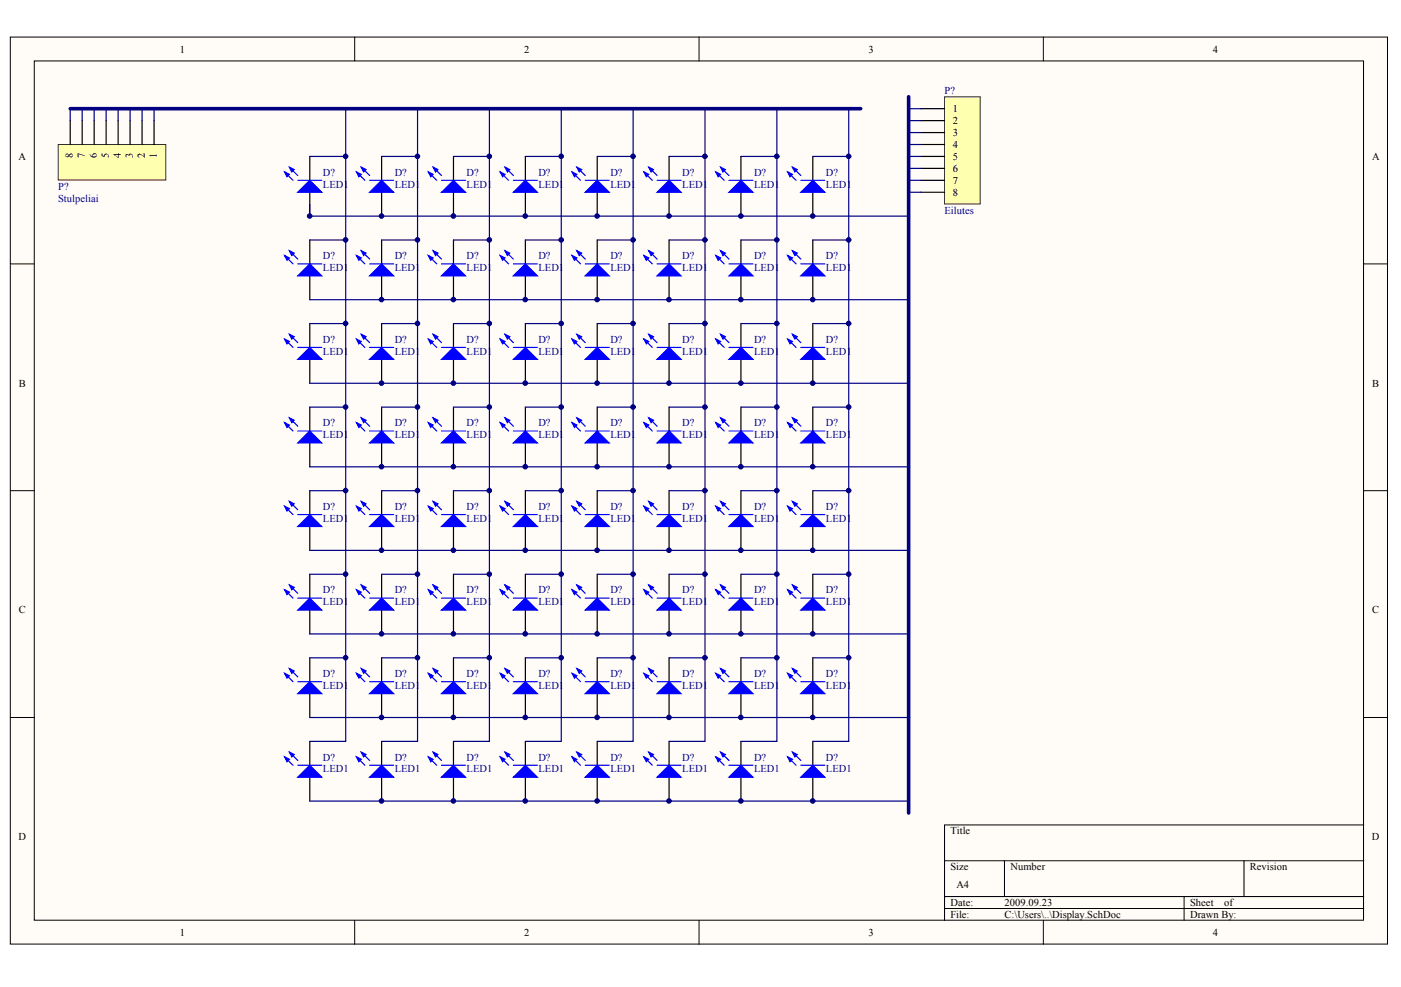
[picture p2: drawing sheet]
<svg xmlns="http://www.w3.org/2000/svg" width="287mm" height="202mm" viewBox="0 0 287 202" stroke-linecap="round" stroke-linejoin="round" font-family="sans-serif">
<g fill="#fffcf8" stroke="#000" stroke-width=".2">
<path d="M2.1 7.6h281.9v185.8h-281.9z"/>
<path d="M7 12.5h272.1v176h-272.1z"/>
</g>
<g fill="none" stroke="#000" stroke-width=".2">
<path d="M72.6 7.6v4.9M143.1 7.6v4.9M213.6 7.6v4.9M2.1 54h4.9M279.2 54h4.9M2.1 100.5h4.9M279.2 100.5h4.9M2.1 146.9h4.9M279.2 146.9h4.9M193.4 176.3h85.8M205.6 176.3v7.3M254.7 176.3v7.3"/>
<path d="M279.2 169h-85.8v19.5M72.6 188.5v4.9M143.1 188.5v4.9M193.4 183.6h85.8M193.4 186.1h85.8M213.6 188.5v4.9M242.4 183.6v4.9"/>
</g>
<g fill="none" stroke="#000" stroke-width=".25">
<path d="M63.4 32v4.9M63.4 39.4v4.9M78.1 32v4.9M78.1 39.4v4.9M92.8 32v4.9M92.8 39.4v4.9M107.5 32v4.9M107.5 39.4v4.9M122.3 32v4.9M122.3 39.4v4.9M137 32v4.9M137 39.4v4.9"/>
<path d="M151.7 32v4.9M151.7 39.4v4.9M166.4 32v4.9M166.4 39.4v4.9M63.4 49.2v4.8M63.4 56.5v4.9M78.1 49.2v4.8M78.1 56.5v4.9M92.8 49.2v4.8M92.8 56.5v4.9M107.5 49.2v4.8M107.5 56.5v4.9"/>
<path d="M122.3 49.2v4.8M122.3 56.5v4.9M137 49.2v4.8M137 56.5v4.9M151.7 49.2v4.8M151.7 56.5v4.9M166.4 49.2v4.8M166.4 56.5v4.9M63.4 66.3v4.9M63.4 73.6v4.9M78.1 66.3v4.9M78.1 73.6v4.9"/>
<path d="M92.8 66.3v4.9M92.8 73.6v4.9M107.5 66.3v4.9M107.5 73.6v4.9M122.3 66.3v4.9M122.3 73.6v4.9M137 66.3v4.9M137 73.6v4.9M151.7 66.3v4.9M151.7 73.6v4.9M166.4 66.3v4.9M166.4 73.6v4.9"/>
<path d="M63.4 83.4v4.9M63.4 90.7v4.9M78.1 83.4v4.9M78.1 90.7v4.9M92.8 83.4v4.9M92.8 90.7v4.9M107.5 83.4v4.9M107.5 90.7v4.9M122.3 83.4v4.9M122.3 90.7v4.9M137 83.4v4.9M137 90.7v4.9"/>
<path d="M151.7 83.4v4.9M151.7 90.7v4.9M166.4 83.4v4.9M166.4 90.7v4.9M63.4 100.5v4.9M63.4 107.8v4.9M63.4 117.6v4.9M78.1 100.5v4.9M78.1 107.8v4.9M78.1 117.6v4.9M92.8 100.5v4.9M92.8 107.8v4.9"/>
<path d="M92.8 117.6v4.9M107.5 100.5v4.9M107.5 107.8v4.9M107.5 117.6v4.9M122.3 100.5v4.9M122.3 107.8v4.9M122.3 117.6v4.9M137 100.5v4.9M137 107.8v4.9M137 117.6v4.9M151.7 100.5v4.9M151.7 107.8v4.9"/>
<path d="M151.7 117.6v4.9M166.4 100.5v4.9M166.4 107.8v4.9M166.4 117.6v4.9M63.4 124.9v4.9M63.4 134.7v4.9M78.1 124.9v4.9M78.1 134.7v4.9M92.8 124.9v4.9M92.8 134.7v4.9M107.5 124.9v4.9M107.5 134.7v4.9"/>
<path d="M122.3 124.9v4.9M122.3 134.7v4.9M137 124.9v4.9M137 134.7v4.9M151.7 124.9v4.9M151.7 134.7v4.9M166.4 124.9v4.9M166.4 134.7v4.9M63.4 142.1v4.8M63.4 151.8v4.9M63.4 159.2v4.9M78.1 142.1v4.8"/>
<path d="M78.1 151.8v4.9M78.1 159.2v4.9M92.8 142.1v4.8M92.8 151.8v4.9M92.8 159.2v4.9M107.5 142.1v4.8M107.5 151.8v4.9M107.5 159.2v4.9M122.3 142.1v4.8M122.3 151.8v4.9M122.3 159.2v4.9M137 142.1v4.8"/>
<path d="M137 151.8v4.9M137 159.2v4.9M151.7 142.1v4.8M151.7 151.8v4.9M151.7 159.2v4.9M166.4 142.1v4.8M166.4 151.8v4.9M166.4 159.2v4.9"/>
</g>
<g fill="#00f" stroke="#00f" stroke-width=".25">
<path d="M61 56.5l2.4-2.5 2.5 2.5z"/>
<path d="M59.2 51.4l1 .4-.5 .5z"/>
<path d="M58.3 52.3l.9 .5-.4 .5z"/>
<path d="M75.7 56.5l2.4-2.5 2.5 2.5z"/>
<path d="M74 51.4l.9 .4-.5 .5z"/>
<path d="M73 52.3l1 .5-.5 .5z"/>
<path d="M90.4 56.5l2.4-2.5 2.5 2.5z"/>
<path d="M88.7 51.4l.9 .4-.4 .5z"/>
<path d="M87.7 52.3l1 .5-.5 .5z"/>
<path d="M105.1 56.5l2.4-2.5 2.5 2.5z"/>
<path d="M103.4 51.4l1 .4-.5 .5z"/>
<path d="M102.4 52.3l1 .5-.5 .5z"/>
<path d="M119.8 56.5l2.5-2.5 2.4 2.5z"/>
<path d="M118.1 51.4l1 .4-.5 .5z"/>
<path d="M117.1 52.3l1 .5-.5 .5z"/>
<path d="M134.5 56.5l2.5-2.5 2.4 2.5z"/>
<path d="M132.8 51.4l1 .4-.5 .5z"/>
<path d="M131.8 52.3l1 .5-.5 .5z"/>
<path d="M149.2 56.5l2.5-2.5 2.4 2.5z"/>
<path d="M147.5 51.4l1 .4-.5 .5z"/>
<path d="M146.5 52.3l1 .5-.5 .5z"/>
<path d="M163.9 56.5l2.5-2.5 2.4 2.5z"/>
<path d="M162.2 51.4l1 .4-.5 .5z"/>
<path d="M161.2 52.3l1 .5-.5 .5z"/>
<path d="M61 73.6l2.4-2.4 2.5 2.4z"/>
<path d="M59.2 68.5l1 .5-.5 .4z"/>
<path d="M58.3 69.4l.9 .5-.4 .5z"/>
<path d="M75.7 73.6l2.4-2.4 2.5 2.4z"/>
<path d="M74 68.5l.9 .5-.5 .4z"/>
<path d="M73 69.4l1 .5-.5 .5z"/>
<path d="M90.4 73.6l2.4-2.4 2.5 2.4z"/>
<path d="M88.7 68.5l.9 .5-.4 .4z"/>
<path d="M87.7 69.4l1 .5-.5 .5z"/>
<path d="M105.1 73.6l2.4-2.4 2.5 2.4z"/>
<path d="M103.4 68.5l1 .5-.5 .4z"/>
<path d="M102.4 69.4l1 .5-.5 .5z"/>
<path d="M119.8 73.6l2.5-2.4 2.4 2.4z"/>
<path d="M118.1 68.5l1 .5-.5 .4z"/>
<path d="M117.1 69.4l1 .5-.5 .5z"/>
<path d="M134.5 73.6l2.5-2.4 2.4 2.4z"/>
<path d="M132.8 68.5l1 .5-.5 .4z"/>
<path d="M131.8 69.4l1 .5-.5 .5z"/>
<path d="M149.2 73.6l2.5-2.4 2.4 2.4z"/>
<path d="M147.5 68.5l1 .5-.5 .4z"/>
<path d="M146.5 69.4l1 .5-.5 .5z"/>
<path d="M163.9 73.6l2.5-2.4 2.4 2.4z"/>
<path d="M162.2 68.5l1 .5-.5 .4z"/>
<path d="M161.2 69.4l1 .5-.5 .5z"/>
<path d="M61 90.7l2.4-2.4 2.5 2.4z"/>
<path d="M59.2 85.6l1 .5-.5 .5z"/>
<path d="M58.3 86.6l.9 .4-.4 .5z"/>
<path d="M75.7 90.7l2.4-2.4 2.5 2.4z"/>
<path d="M74 85.6l.9 .5-.5 .5z"/>
<path d="M73 86.6l1 .4-.5 .5z"/>
<path d="M90.4 90.7l2.4-2.4 2.5 2.4z"/>
<path d="M88.7 85.6l.9 .5-.4 .5z"/>
<path d="M87.7 86.6l1 .4-.5 .5z"/>
<path d="M105.1 90.7l2.4-2.4 2.5 2.4z"/>
<path d="M103.4 85.6l1 .5-.5 .5z"/>
<path d="M102.4 86.6l1 .4-.5 .5z"/>
<path d="M119.8 90.7l2.5-2.4 2.4 2.4z"/>
<path d="M118.1 85.6l1 .5-.5 .5z"/>
<path d="M117.1 86.6l1 .4-.5 .5z"/>
<path d="M134.5 90.7l2.5-2.4 2.4 2.4z"/>
<path d="M132.8 85.6l1 .5-.5 .5z"/>
<path d="M131.8 86.6l1 .4-.5 .5z"/>
<path d="M149.2 90.7l2.5-2.4 2.4 2.4z"/>
<path d="M147.5 85.6l1 .5-.5 .5z"/>
<path d="M146.5 86.6l1 .4-.5 .5z"/>
<path d="M163.9 90.7l2.5-2.4 2.4 2.4z"/>
<path d="M162.2 85.6l1 .5-.5 .5z"/>
<path d="M161.2 86.6l1 .4-.5 .5z"/>
<path d="M61 107.8l2.4-2.4 2.5 2.4z"/>
<path d="M59.2 102.7l1 .5-.5 .5z"/>
<path d="M58.3 103.7l.9 .5-.4 .5z"/>
<path d="M75.7 107.8l2.4-2.4 2.5 2.4z"/>
<path d="M74 102.7l.9 .5-.5 .5z"/>
<path d="M73 103.7l1 .5-.5 .5z"/>
<path d="M90.4 107.8l2.4-2.4 2.5 2.4z"/>
<path d="M88.7 102.7l.9 .5-.4 .5z"/>
<path d="M87.7 103.7l1 .5-.5 .5z"/>
<path d="M105.1 107.8l2.4-2.4 2.5 2.4z"/>
<path d="M103.4 102.7l1 .5-.5 .5z"/>
<path d="M102.4 103.7l1 .5-.5 .5z"/>
<path d="M119.8 107.8l2.5-2.4 2.4 2.4z"/>
<path d="M118.1 102.7l1 .5-.5 .5z"/>
<path d="M117.1 103.7l1 .5-.5 .5z"/>
<path d="M134.5 107.8l2.5-2.4 2.4 2.4z"/>
<path d="M132.8 102.7l1 .5-.5 .5z"/>
<path d="M131.8 103.7l1 .5-.5 .5z"/>
<path d="M149.2 107.8l2.5-2.4 2.4 2.4z"/>
<path d="M147.5 102.7l1 .5-.5 .5z"/>
<path d="M146.5 103.7l1 .5-.5 .5z"/>
<path d="M163.9 107.8l2.5-2.4 2.4 2.4z"/>
<path d="M162.2 102.7l1 .5-.5 .5z"/>
<path d="M161.2 103.7l1 .5-.5 .5z"/>
<path d="M61 124.9l2.4-2.4 2.5 2.4z"/>
<path d="M59.2 119.8l1 .5-.5 .5z"/>
<path d="M58.3 120.8l.9 .5-.4 .5z"/>
<path d="M75.7 124.9l2.4-2.4 2.5 2.4z"/>
<path d="M74 119.8l.9 .5-.5 .5z"/>
<path d="M73 120.8l1 .5-.5 .5z"/>
<path d="M90.4 124.9l2.4-2.4 2.5 2.4z"/>
<path d="M88.7 119.8l.9 .5-.4 .5z"/>
<path d="M87.7 120.8l1 .5-.5 .5z"/>
<path d="M105.1 124.9l2.4-2.4 2.5 2.4z"/>
<path d="M103.4 119.8l1 .5-.5 .5z"/>
<path d="M102.4 120.8l1 .5-.5 .5z"/>
<path d="M119.8 124.9l2.5-2.4 2.4 2.4z"/>
<path d="M118.1 119.8l1 .5-.5 .5z"/>
<path d="M117.1 120.8l1 .5-.5 .5z"/>
<path d="M134.5 124.9l2.5-2.4 2.4 2.4z"/>
<path d="M132.8 119.8l1 .5-.5 .5z"/>
<path d="M131.8 120.8l1 .5-.5 .5z"/>
<path d="M149.2 124.9l2.5-2.4 2.4 2.4z"/>
<path d="M147.5 119.8l1 .5-.5 .5z"/>
<path d="M146.5 120.8l1 .5-.5 .5z"/>
<path d="M163.9 124.9l2.5-2.4 2.4 2.4z"/>
<path d="M162.2 119.8l1 .5-.5 .5z"/>
<path d="M161.2 120.8l1 .5-.5 .5z"/>
<path d="M61 142.1l2.4-2.5 2.5 2.5z"/>
<path d="M59.2 136.9l1 .5-.5 .5z"/>
<path d="M58.3 137.9l.9 .5-.4 .5z"/>
<path d="M75.7 142.1l2.4-2.5 2.5 2.5z"/>
<path d="M74 136.9l.9 .5-.5 .5z"/>
<path d="M73 137.9l1 .5-.5 .5z"/>
<path d="M90.4 142.1l2.4-2.5 2.5 2.5z"/>
<path d="M88.7 136.9l.9 .5-.4 .5z"/>
<path d="M87.7 137.9l1 .5-.5 .5z"/>
<path d="M105.1 142.1l2.4-2.5 2.5 2.5z"/>
<path d="M103.4 136.9l1 .5-.5 .5z"/>
<path d="M102.4 137.9l1 .5-.5 .5z"/>
<path d="M119.8 142.1l2.5-2.5 2.4 2.5z"/>
<path d="M118.1 136.9l1 .5-.5 .5z"/>
<path d="M117.1 137.9l1 .5-.5 .5z"/>
<path d="M134.5 142.1l2.5-2.5 2.4 2.5z"/>
<path d="M132.8 136.9l1 .5-.5 .5z"/>
<path d="M131.8 137.9l1 .5-.5 .5z"/>
<path d="M149.2 142.1l2.5-2.5 2.4 2.5z"/>
<path d="M147.5 136.9l1 .5-.5 .5z"/>
<path d="M146.5 137.9l1 .5-.5 .5z"/>
<path d="M163.9 142.1l2.5-2.5 2.4 2.5z"/>
<path d="M162.2 136.9l1 .5-.5 .5z"/>
<path d="M161.2 137.9l1 .5-.5 .5z"/>
<path d="M61 159.2l2.4-2.5 2.5 2.5z"/>
<path d="M59.2 154l1 .5-.5 .5z"/>
<path d="M58.3 155l.9 .5-.4 .5z"/>
<path d="M75.7 159.2l2.4-2.5 2.5 2.5z"/>
<path d="M74 154l.9 .5-.5 .5z"/>
<path d="M73 155l1 .5-.5 .5z"/>
<path d="M90.4 159.2l2.4-2.5 2.5 2.5z"/>
<path d="M88.7 154l.9 .5-.4 .5z"/>
<path d="M87.7 155l1 .5-.5 .5z"/>
<path d="M105.1 159.2l2.4-2.5 2.5 2.5z"/>
<path d="M103.4 154l1 .5-.5 .5z"/>
<path d="M102.4 155l1 .5-.5 .5z"/>
<path d="M119.8 159.2l2.5-2.5 2.4 2.5z"/>
<path d="M118.1 154l1 .5-.5 .5z"/>
<path d="M117.1 155l1 .5-.5 .5z"/>
<path d="M134.5 159.2l2.5-2.5 2.4 2.5z"/>
<path d="M132.8 154l1 .5-.5 .5z"/>
<path d="M131.8 155l1 .5-.5 .5z"/>
<path d="M149.2 159.2l2.5-2.5 2.4 2.5z"/>
<path d="M147.5 154l1 .5-.5 .5z"/>
<path d="M146.5 155l1 .5-.5 .5z"/>
<path d="M163.9 159.2l2.5-2.5 2.4 2.5z"/>
<path d="M162.2 154l1 .5-.5 .5z"/>
<path d="M161.2 155l1 .5-.5 .5z"/>
<path d="M61 39.4l2.4-2.5 2.5 2.5z"/>
<path d="M59.2 34.2l1 .5-.5 .5z"/>
<path d="M58.3 35.2l.9 .5-.4 .5z"/>
<path d="M75.7 39.4l2.4-2.5 2.5 2.5z"/>
<path d="M74 34.2l.9 .5-.5 .5z"/>
<path d="M73 35.2l1 .5-.5 .5z"/>
<path d="M90.4 39.4l2.4-2.5 2.5 2.5z"/>
<path d="M88.7 34.2l.9 .5-.4 .5z"/>
<path d="M87.7 35.2l1 .5-.5 .5z"/>
<path d="M105.1 39.4l2.4-2.5 2.5 2.5z"/>
<path d="M103.4 34.2l1 .5-.5 .5z"/>
<path d="M102.4 35.2l1 .5-.5 .5z"/>
<path d="M119.8 39.4l2.5-2.5 2.4 2.5z"/>
<path d="M118.1 34.2l1 .5-.5 .5z"/>
<path d="M117.1 35.2l1 .5-.5 .5z"/>
<path d="M134.5 39.4l2.5-2.5 2.4 2.5z"/>
<path d="M132.8 34.2l1 .5-.5 .5z"/>
<path d="M131.8 35.2l1 .5-.5 .5z"/>
<path d="M149.2 39.4l2.5-2.5 2.4 2.5z"/>
<path d="M147.5 34.2l1 .5-.5 .5z"/>
<path d="M146.5 35.2l1 .5-.5 .5z"/>
<path d="M163.9 39.4l2.5-2.5 2.4 2.5z"/>
<path d="M162.2 34.2l1 .5-.5 .5z"/>
<path d="M161.2 35.2l1 .5-.5 .5z"/>
</g>
<g fill="none" stroke="#00f" stroke-width=".25">
<path d="M58.3 35.2l1.7 1.7M59.2 34.2l1.8 1.8M61 36.9h4.9M73 35.2l1.7 1.7M74 34.2l1.7 1.8M75.7 36.9h4.9M87.7 35.2l1.7 1.7M88.7 34.2l1.7 1.8M90.4 36.9h4.9M102.4 35.2l1.7 1.7M103.4 34.2l1.7 1.8M105.1 36.9h4.9"/>
<path d="M117.1 35.2l1.7 1.7M118.1 34.2l1.7 1.8M119.8 36.9h4.9M131.8 35.2l1.7 1.7M132.8 34.2l1.7 1.8M134.5 36.9h4.9M146.5 35.2l1.8 1.7M147.5 34.2l1.7 1.8M149.2 36.9h4.9M161.2 35.2l1.8 1.7M162.2 34.2l1.7 1.8M163.9 36.9h4.9"/>
<path d="M58.3 52.3l1.7 1.7M59.2 51.4l1.8 1.7M61 54h4.9M73 52.3l1.7 1.7M74 51.4l1.7 1.7M75.7 54h4.9M87.7 52.3l1.7 1.7M88.7 51.4l1.7 1.7M90.4 54h4.9M102.4 52.3l1.7 1.7M103.4 51.4l1.7 1.7M105.1 54h4.9"/>
<path d="M117.1 52.3l1.7 1.7M118.1 51.4l1.7 1.7M119.8 54h4.9M131.8 52.3l1.7 1.7M132.8 51.4l1.7 1.7M134.5 54h4.9M146.5 52.3l1.8 1.7M147.5 51.4l1.7 1.7M149.2 54h4.9M161.2 52.3l1.8 1.7M162.2 51.4l1.7 1.7M163.9 54h4.9"/>
<path d="M58.3 69.4l1.7 1.8M59.2 68.5l1.8 1.7M61 71.2h4.9M73 69.4l1.7 1.8M74 68.5l1.7 1.7M75.7 71.2h4.9M87.7 69.4l1.7 1.8M88.7 68.5l1.7 1.7M90.4 71.2h4.9M102.4 69.4l1.7 1.8M103.4 68.5l1.7 1.7M105.1 71.2h4.9"/>
<path d="M117.1 69.4l1.7 1.8M118.1 68.5l1.7 1.7M119.8 71.2h4.9M131.8 69.4l1.7 1.8M132.8 68.5l1.7 1.7M134.5 71.2h4.9M146.5 69.4l1.8 1.8M147.5 68.5l1.7 1.7M149.2 71.2h4.9M161.2 69.4l1.8 1.8M162.2 68.5l1.7 1.7M163.9 71.2h4.9"/>
<path d="M58.3 86.6l1.7 1.7M59.2 85.6l1.8 1.7M61 88.3h4.9M73 86.6l1.7 1.7M74 85.6l1.7 1.7M75.7 88.3h4.9M87.7 86.6l1.7 1.7M88.7 85.6l1.7 1.7M90.4 88.3h4.9M102.4 86.6l1.7 1.7M103.4 85.6l1.7 1.7M105.1 88.3h4.9"/>
<path d="M117.1 86.6l1.7 1.7M118.1 85.6l1.7 1.7M119.8 88.3h4.9M131.8 86.6l1.7 1.7M132.8 85.6l1.7 1.7M134.5 88.3h4.9M146.5 86.6l1.8 1.7M147.5 85.6l1.7 1.7M149.2 88.3h4.9M161.2 86.6l1.8 1.7M162.2 85.6l1.7 1.7M163.9 88.3h4.9"/>
<path d="M58.3 103.7l1.7 1.7M59.2 102.7l1.8 1.7M59.2 119.8l1.8 1.7M61 105.4h4.9M73 103.7l1.7 1.7M74 102.7l1.7 1.7M74 119.8l1.7 1.7M75.7 105.4h4.9M87.7 103.7l1.7 1.7M88.7 102.7l1.7 1.7M88.7 119.8l1.7 1.7M90.4 105.4h4.9"/>
<path d="M102.4 103.7l1.7 1.7M103.4 102.7l1.7 1.7M103.4 119.8l1.7 1.7M105.1 105.4h4.9M117.1 103.7l1.7 1.7M118.1 102.7l1.7 1.7M118.1 119.8l1.7 1.7M119.8 105.4h4.9M131.8 103.7l1.7 1.7M132.8 102.7l1.7 1.7M132.8 119.8l1.7 1.7M134.5 105.4h4.9"/>
<path d="M146.5 103.7l1.8 1.7M147.5 102.7l1.7 1.7M147.5 119.8l1.7 1.7M149.2 105.4h4.9M161.2 103.7l1.8 1.7M162.2 102.7l1.7 1.7M162.2 119.8l1.7 1.7M163.9 105.4h4.9M58.3 120.8l1.7 1.7M58.3 137.9l1.7 1.7M59.2 136.9l1.8 1.7M61 122.5h4.9"/>
<path d="M61 139.6h4.9M73 120.8l1.7 1.7M73 137.9l1.7 1.7M74 136.9l1.7 1.7M75.7 122.5h4.9M75.7 139.6h4.9M87.7 120.8l1.7 1.7M87.7 137.9l1.7 1.7M88.7 136.9l1.7 1.7M90.4 122.5h4.9M90.4 139.6h4.9M102.4 120.8l1.7 1.7"/>
<path d="M102.4 137.9l1.7 1.7M103.4 136.9l1.7 1.7M105.1 122.5h4.9M105.1 139.6h4.9M117.1 120.8l1.7 1.7M117.1 137.9l1.7 1.7M118.1 136.9l1.7 1.7M119.8 122.5h4.9M119.8 139.6h4.9M131.8 120.8l1.7 1.7M131.8 137.9l1.7 1.7M132.8 136.9l1.7 1.7"/>
<path d="M134.5 122.5h4.9M134.5 139.6h4.9M146.5 120.8l1.8 1.7M146.5 137.9l1.8 1.7M147.5 136.9l1.7 1.7M149.2 122.5h4.9M149.2 139.6h4.9M161.2 120.8l1.8 1.7M161.2 137.9l1.8 1.7M162.2 136.9l1.7 1.7M163.9 122.5h4.9M163.9 139.6h4.9"/>
<path d="M58.3 155l1.7 1.7M59.2 154l1.8 1.7M61 156.7h4.9M73 155l1.7 1.7M74 154l1.7 1.7M75.7 156.7h4.9M87.7 155l1.7 1.7M88.7 154l1.7 1.7M90.4 156.7h4.9M102.4 155l1.7 1.7M103.4 154l1.7 1.7M105.1 156.7h4.9"/>
<path d="M117.1 155l1.7 1.7M118.1 154l1.7 1.7M119.8 156.7h4.9M131.8 155l1.7 1.7M132.8 154l1.7 1.7M134.5 156.7h4.9M146.5 155l1.8 1.7M147.5 154l1.7 1.7M149.2 156.7h4.9M161.2 155l1.8 1.7M162.2 154l1.7 1.7M163.9 156.7h4.9"/>
</g>
<g fill="none" stroke="#000080" stroke-width=".25">
<path d="M63.4 32h7.4M70.8 22.3v129.5h-7.4M78.1 32h7.4M85.5 22.3v129.5h-7.4M92.8 32h7.4M100.2 22.3v129.5h-7.4M107.5 32h7.4M114.9 22.3v129.5h-7.4M122.3 32h7.3M129.6 22.3v129.5h-7.3M137 32h7.3M144.3 22.3v129.5h-7.3"/>
<path d="M151.7 32h7.3M159 22.3v129.5h-7.3M166.4 32h7.4M173.8 22.3v129.5h-7.4M63.4 41.8v2.5h122.6M63.4 49.2h7.4M78.1 49.2h7.4M92.8 49.2h7.4M107.5 49.2h7.4M122.3 49.2h7.3M137 49.2h7.3M151.7 49.2h7.3"/>
<path d="M166.4 49.2h7.4M63.4 61.4h122.6M63.4 78.5h122.6M63.4 66.3h7.4M78.1 66.3h7.4M92.8 66.3h7.4M107.5 66.3h7.4M122.3 66.3h7.3M137 66.3h7.3M151.7 66.3h7.3M166.4 66.3h7.4M63.4 95.6h122.6"/>
<path d="M63.4 83.4h7.4M78.1 83.4h7.4M92.8 83.4h7.4M107.5 83.4h7.4M122.3 83.4h7.3M137 83.4h7.3M151.7 83.4h7.3M166.4 83.4h7.4M63.4 112.7h122.6M63.4 117.6h7.4M63.4 100.5h7.4M78.1 117.6h7.4"/>
<path d="M78.1 100.5h7.4M92.8 117.6h7.4M92.8 100.5h7.4M107.5 117.6h7.4M107.5 100.5h7.4M122.3 117.6h7.3M122.3 100.5h7.3M137 117.6h7.3M137 100.5h7.3M151.7 117.6h7.3M151.7 100.5h7.3M166.4 117.6h7.4"/>
<path d="M166.4 100.5h7.4M63.4 129.8h122.6M63.4 134.7h7.4M78.1 134.7h7.4M92.8 134.7h7.4M107.5 134.7h7.4M122.3 134.7h7.3M137 134.7h7.3M151.7 134.7h7.3M166.4 134.7h7.4M63.4 146.9h122.6M63.4 164.1h122.6"/>
</g>
<path d="M186 19.8v146.7M14.4 22.3h161.8" fill="none" stroke="#000080" stroke-width=".74"/>
<path d="M193.4 19.8h7.3v22h-7.3z" fill="#ffffb0" stroke="#800000" stroke-width=".2"/>
<path d="M188.5 22.3h4.9M188.5 24.7h4.9M188.5 27.2h4.9M188.5 29.6h4.9M188.5 32h4.9M188.5 34.5h4.9M188.5 36.9h4.9M188.5 39.4h4.9" fill="none" stroke="#000" stroke-width=".25"/>
<path d="M11.9 29.6h22v7.3h-22z" fill="#ffffb0" stroke="#800000" stroke-width=".2"/>
<path d="M14.4 24.7v4.9M16.8 24.7v4.9M19.3 24.7v4.9M21.7 24.7v4.9M24.2 24.7v4.9M26.6 24.7v4.9M29.1 24.7v4.9M31.5 24.7v4.9" fill="none" stroke="#000" stroke-width=".25"/>
<g fill="none" stroke="#000080" stroke-width=".25">
<path d="M14.4 22.3v2.4M16.8 22.3v2.4M19.3 22.3v2.4M21.7 22.3v2.4M24.2 22.3v2.4M26.6 22.3v2.4M29.1 22.3v2.4M31.5 22.3v2.4M186 22.3h2.5M186 24.7h2.5M186 27.2h2.5M186 29.6h2.5"/>
<path d="M186 32h2.5M186 34.5h2.5M186 36.9h2.5M186 39.4h2.5"/>
</g>
<g fill="#000080" stroke="#000080" stroke-width=".2">
<circle cx="63.4" cy="44.2" r=".47"/>
<circle cx="70.7" cy="134.7" r=".47"/>
<circle cx="70.7" cy="117.6" r=".47"/>
<circle cx="70.7" cy="100.5" r=".47"/>
<circle cx="70.7" cy="83.4" r=".47"/>
<circle cx="70.7" cy="66.2" r=".47"/>
<circle cx="70.7" cy="49.1" r=".47"/>
<circle cx="70.7" cy="32" r=".47"/>
<circle cx="78.1" cy="164" r=".47"/>
<circle cx="78.1" cy="146.9" r=".47"/>
<circle cx="78.1" cy="129.8" r=".47"/>
<circle cx="78.1" cy="112.7" r=".47"/>
<circle cx="78.1" cy="95.6" r=".47"/>
<circle cx="78.1" cy="78.5" r=".47"/>
<circle cx="78.1" cy="61.4" r=".47"/>
<circle cx="78.1" cy="44.2" r=".47"/>
<circle cx="85.5" cy="134.7" r=".47"/>
<circle cx="85.5" cy="117.6" r=".47"/>
<circle cx="85.5" cy="100.5" r=".47"/>
<circle cx="85.5" cy="83.4" r=".47"/>
<circle cx="85.5" cy="66.2" r=".47"/>
<circle cx="85.5" cy="49.1" r=".47"/>
<circle cx="85.5" cy="32" r=".47"/>
<circle cx="92.8" cy="164" r=".47"/>
<circle cx="92.8" cy="146.9" r=".47"/>
<circle cx="92.8" cy="129.8" r=".47"/>
<circle cx="92.8" cy="112.7" r=".47"/>
<circle cx="92.8" cy="95.6" r=".47"/>
<circle cx="92.8" cy="78.5" r=".47"/>
<circle cx="92.8" cy="61.4" r=".47"/>
<circle cx="92.8" cy="44.2" r=".47"/>
<circle cx="100.2" cy="134.7" r=".47"/>
<circle cx="100.2" cy="117.6" r=".47"/>
<circle cx="100.2" cy="100.5" r=".47"/>
<circle cx="100.2" cy="83.4" r=".47"/>
<circle cx="100.2" cy="66.2" r=".47"/>
<circle cx="100.2" cy="49.1" r=".47"/>
<circle cx="100.2" cy="32" r=".47"/>
<circle cx="107.5" cy="164" r=".47"/>
<circle cx="107.5" cy="146.9" r=".47"/>
<circle cx="107.5" cy="129.8" r=".47"/>
<circle cx="107.5" cy="112.7" r=".47"/>
<circle cx="107.5" cy="95.6" r=".47"/>
<circle cx="107.5" cy="78.5" r=".47"/>
<circle cx="107.5" cy="61.4" r=".47"/>
<circle cx="107.5" cy="44.2" r=".47"/>
<circle cx="114.9" cy="134.7" r=".47"/>
<circle cx="114.9" cy="117.6" r=".47"/>
<circle cx="114.9" cy="100.5" r=".47"/>
<circle cx="114.9" cy="83.4" r=".47"/>
<circle cx="114.9" cy="66.2" r=".47"/>
<circle cx="114.9" cy="49.1" r=".47"/>
<circle cx="114.9" cy="32" r=".47"/>
<circle cx="122.2" cy="164" r=".47"/>
<circle cx="122.2" cy="146.9" r=".47"/>
<circle cx="122.2" cy="129.8" r=".47"/>
<circle cx="122.2" cy="112.7" r=".47"/>
<circle cx="122.2" cy="95.6" r=".47"/>
<circle cx="122.2" cy="78.5" r=".47"/>
<circle cx="122.2" cy="61.4" r=".47"/>
<circle cx="122.2" cy="44.2" r=".47"/>
<circle cx="129.6" cy="134.7" r=".47"/>
<circle cx="129.6" cy="117.6" r=".47"/>
<circle cx="129.6" cy="100.5" r=".47"/>
<circle cx="129.6" cy="83.4" r=".47"/>
<circle cx="129.6" cy="66.2" r=".47"/>
<circle cx="129.6" cy="49.1" r=".47"/>
<circle cx="129.6" cy="32" r=".47"/>
<circle cx="136.9" cy="164" r=".47"/>
<circle cx="136.9" cy="146.9" r=".47"/>
<circle cx="136.9" cy="129.8" r=".47"/>
<circle cx="136.9" cy="112.7" r=".47"/>
<circle cx="136.9" cy="95.6" r=".47"/>
<circle cx="136.9" cy="78.5" r=".47"/>
<circle cx="136.9" cy="61.4" r=".47"/>
<circle cx="136.9" cy="44.2" r=".47"/>
<circle cx="144.3" cy="134.7" r=".47"/>
<circle cx="144.3" cy="117.6" r=".47"/>
<circle cx="144.3" cy="100.5" r=".47"/>
<circle cx="144.3" cy="83.4" r=".47"/>
<circle cx="144.3" cy="66.2" r=".47"/>
<circle cx="144.3" cy="49.1" r=".47"/>
<circle cx="144.3" cy="32" r=".47"/>
<circle cx="151.7" cy="164" r=".47"/>
<circle cx="151.7" cy="146.9" r=".47"/>
<circle cx="151.7" cy="129.8" r=".47"/>
<circle cx="151.7" cy="112.7" r=".47"/>
<circle cx="151.7" cy="95.6" r=".47"/>
<circle cx="151.7" cy="78.5" r=".47"/>
<circle cx="151.7" cy="61.4" r=".47"/>
<circle cx="151.7" cy="44.2" r=".47"/>
<circle cx="159" cy="134.7" r=".47"/>
<circle cx="159" cy="117.6" r=".47"/>
<circle cx="159" cy="100.5" r=".47"/>
<circle cx="159" cy="83.4" r=".47"/>
<circle cx="159" cy="66.2" r=".47"/>
<circle cx="159" cy="49.1" r=".47"/>
<circle cx="159" cy="32" r=".47"/>
<circle cx="166.4" cy="164" r=".47"/>
<circle cx="166.4" cy="146.9" r=".47"/>
<circle cx="166.4" cy="129.8" r=".47"/>
<circle cx="166.4" cy="112.7" r=".47"/>
<circle cx="166.4" cy="95.6" r=".47"/>
<circle cx="166.4" cy="78.5" r=".47"/>
<circle cx="166.4" cy="61.4" r=".47"/>
<circle cx="166.4" cy="44.2" r=".47"/>
<circle cx="173.7" cy="134.7" r=".47"/>
<circle cx="173.7" cy="117.6" r=".47"/>
<circle cx="173.7" cy="100.5" r=".47"/>
<circle cx="173.7" cy="83.4" r=".47"/>
<circle cx="173.7" cy="66.2" r=".47"/>
<circle cx="173.7" cy="49.1" r=".47"/>
<circle cx="173.7" cy="32" r=".47"/>
</g>
<g font-size="2.2">
<text x="36.8" y="10.8">1</text>
<text x="107.3" y="10.8">2</text>
<text x="177.8" y="10.8">3</text>
<text x="248.3" y="10.8">4</text>
<text x="195.1" y="23">1</text>
<text x="195.1" y="25.4">2</text>
<text x="195.1" y="27.9">3</text>
<text x="3.8" y="32.7">A</text>
<text x="195.1" y="30.3">4</text>
<text x="195.1" y="32.8">5</text>
<text x="195.1" y="35.2">6</text>
<text x="280.9" y="32.7">A</text>
<text x="195.1" y="37.7">7</text>
<text x="195.1" y="40.1">8</text>
<text x="3.9" y="79.2">B</text>
<text x="280.9" y="79.2">B</text>
<text x="3.9" y="125.6">C</text>
<text x="280.9" y="125.6">C</text>
<text x="3.8" y="172.1">D</text>
<text x="194.6" y="170.9">Title</text>
<text x="280.9" y="172.1">D</text>
<text x="194.6" y="178.2">Size</text>
<text x="206.9" y="178.2">Number</text>
<text x="255.9" y="178.2">Revision</text>
<text x="194.6" y="185.5">Date:</text>
<text x="195.8" y="181.9">A4</text>
<text x="205.6" y="185.5">2009.09.23</text>
<text x="243.6" y="185.5">Sheet</text>
<text x="250.6" y="185.5">of</text>
<text x="36.8" y="191.7">1</text>
<text x="107.3" y="191.7">2</text>
<text x="177.8" y="191.7">3</text>
<text x="194.6" y="188">File:</text>
<text x="205.6" y="188">C:\Users\..\Display.SchDoc</text>
<text x="243.6" y="188">Drawn By:</text>
<text x="248.3" y="191.7">4</text>
</g>
<g font-size="2.2" fill="#000080">
<text x="193.4" y="19.3">P?</text>
<text x="66.1" y="36">D?</text>
<text x="80.8" y="36">D?</text>
<text x="95.5" y="36">D?</text>
<text x="110.2" y="36">D?</text>
<text x="125" y="36">D?</text>
<text x="139.7" y="36">D?</text>
<text x="154.4" y="36">D?</text>
<text x="169.1" y="36">D?</text>
<text x="11.9" y="38.9">P?</text>
<text x="11.9" y="41.3">Stulpeliai</text>
<text x="66.1" y="38.4">LED1</text>
<text x="80.8" y="38.4">LED1</text>
<text x="95.5" y="38.4">LED1</text>
<text x="110.2" y="38.4">LED1</text>
<text x="125" y="38.4">LED1</text>
<text x="139.7" y="38.4">LED1</text>
<text x="154.4" y="38.4">LED1</text>
<text x="169.1" y="38.4">LED1</text>
<text x="193.4" y="43.8">Eilutes</text>
<text x="66.1" y="53.1">D?</text>
<text x="80.8" y="53.1">D?</text>
<text x="95.5" y="53.1">D?</text>
<text x="110.2" y="53.1">D?</text>
<text x="125" y="53.1">D?</text>
<text x="139.7" y="53.1">D?</text>
<text x="154.4" y="53.1">D?</text>
<text x="169.1" y="53.1">D?</text>
<text x="66.1" y="55.5">LED1</text>
<text x="80.8" y="55.5">LED1</text>
<text x="95.5" y="55.5">LED1</text>
<text x="110.2" y="55.5">LED1</text>
<text x="125" y="55.5">LED1</text>
<text x="139.7" y="55.5">LED1</text>
<text x="154.4" y="55.5">LED1</text>
<text x="169.1" y="55.5">LED1</text>
<text x="66.1" y="70.2">D?</text>
<text x="80.8" y="70.2">D?</text>
<text x="95.5" y="70.2">D?</text>
<text x="110.2" y="70.2">D?</text>
<text x="125" y="70.2">D?</text>
<text x="139.7" y="70.2">D?</text>
<text x="154.4" y="70.2">D?</text>
<text x="169.1" y="70.2">D?</text>
<text x="66.1" y="72.6">LED1</text>
<text x="80.8" y="72.6">LED1</text>
<text x="95.5" y="72.6">LED1</text>
<text x="110.2" y="72.6">LED1</text>
<text x="125" y="72.6">LED1</text>
<text x="139.7" y="72.6">LED1</text>
<text x="154.4" y="72.6">LED1</text>
<text x="169.1" y="72.6">LED1</text>
<text x="66.1" y="87.3">D?</text>
<text x="66.1" y="89.7">LED1</text>
<text x="80.8" y="87.3">D?</text>
<text x="80.8" y="89.7">LED1</text>
<text x="95.5" y="87.3">D?</text>
<text x="95.5" y="89.7">LED1</text>
<text x="110.2" y="87.3">D?</text>
<text x="110.2" y="89.7">LED1</text>
<text x="125" y="87.3">D?</text>
<text x="125" y="89.7">LED1</text>
<text x="139.7" y="87.3">D?</text>
<text x="139.7" y="89.7">LED1</text>
<text x="154.4" y="87.3">D?</text>
<text x="154.4" y="89.7">LED1</text>
<text x="169.1" y="87.3">D?</text>
<text x="169.1" y="89.7">LED1</text>
<text x="66.1" y="104.4">D?</text>
<text x="66.1" y="106.9">LED1</text>
<text x="80.8" y="104.4">D?</text>
<text x="80.8" y="106.9">LED1</text>
<text x="95.5" y="104.4">D?</text>
<text x="95.5" y="106.9">LED1</text>
<text x="110.2" y="104.4">D?</text>
<text x="110.2" y="106.9">LED1</text>
<text x="125" y="104.4">D?</text>
<text x="125" y="106.9">LED1</text>
<text x="139.7" y="104.4">D?</text>
<text x="139.7" y="106.9">LED1</text>
<text x="154.4" y="104.4">D?</text>
<text x="154.4" y="106.9">LED1</text>
<text x="169.1" y="104.4">D?</text>
<text x="169.1" y="106.9">LED1</text>
<text x="66.1" y="121.5">D?</text>
<text x="66.1" y="124">LED1</text>
<text x="80.8" y="121.5">D?</text>
<text x="80.8" y="124">LED1</text>
<text x="95.5" y="121.5">D?</text>
<text x="95.5" y="124">LED1</text>
<text x="110.2" y="121.5">D?</text>
<text x="110.2" y="124">LED1</text>
<text x="125" y="121.5">D?</text>
<text x="125" y="124">LED1</text>
<text x="139.7" y="121.5">D?</text>
<text x="139.7" y="124">LED1</text>
<text x="154.4" y="121.5">D?</text>
<text x="154.4" y="124">LED1</text>
<text x="169.1" y="121.5">D?</text>
<text x="169.1" y="124">LED1</text>
<text x="66.1" y="138.6">D?</text>
<text x="66.1" y="141.1">LED1</text>
<text x="80.8" y="138.6">D?</text>
<text x="80.8" y="141.1">LED1</text>
<text x="95.5" y="138.6">D?</text>
<text x="95.5" y="141.1">LED1</text>
<text x="110.2" y="138.6">D?</text>
<text x="110.2" y="141.1">LED1</text>
<text x="125" y="138.6">D?</text>
<text x="125" y="141.1">LED1</text>
<text x="139.7" y="138.6">D?</text>
<text x="139.7" y="141.1">LED1</text>
<text x="154.4" y="138.6">D?</text>
<text x="154.4" y="141.1">LED1</text>
<text x="169.1" y="138.6">D?</text>
<text x="169.1" y="141.1">LED1</text>
<text x="66.1" y="155.8">D?</text>
<text x="80.8" y="155.8">D?</text>
<text x="95.5" y="155.8">D?</text>
<text x="110.2" y="155.8">D?</text>
<text x="125" y="155.8">D?</text>
<text x="139.7" y="155.8">D?</text>
<text x="154.4" y="155.8">D?</text>
<text x="169.1" y="155.8">D?</text>
<text x="66.1" y="158.2">LED1</text>
<text x="80.8" y="158.2">LED1</text>
<text x="95.5" y="158.2">LED1</text>
<text x="110.2" y="158.2">LED1</text>
<text x="125" y="158.2">LED1</text>
<text x="139.7" y="158.2">LED1</text>
<text x="154.4" y="158.2">LED1</text>
<text x="169.1" y="158.2">LED1</text>
</g>
<g font-size="2.1">
<text x="14.9" y="32.4" transform="rotate(-90 14.9 32.4)">8</text>
<text x="17.4" y="32.4" transform="rotate(-90 17.4 32.4)">7</text>
<text x="19.8" y="32.4" transform="rotate(-90 19.8 32.4)">6</text>
<text x="22.3" y="32.4" transform="rotate(-90 22.3 32.4)">5</text>
<text x="24.7" y="32.4" transform="rotate(-90 24.7 32.4)">4</text>
<text x="27.2" y="32.4" transform="rotate(-90 27.2 32.4)">3</text>
<text x="29.6" y="32.4" transform="rotate(-90 29.6 32.4)">2</text>
<text x="32.1" y="32.4" transform="rotate(-90 32.1 32.4)">1</text>
</g>
</svg>
